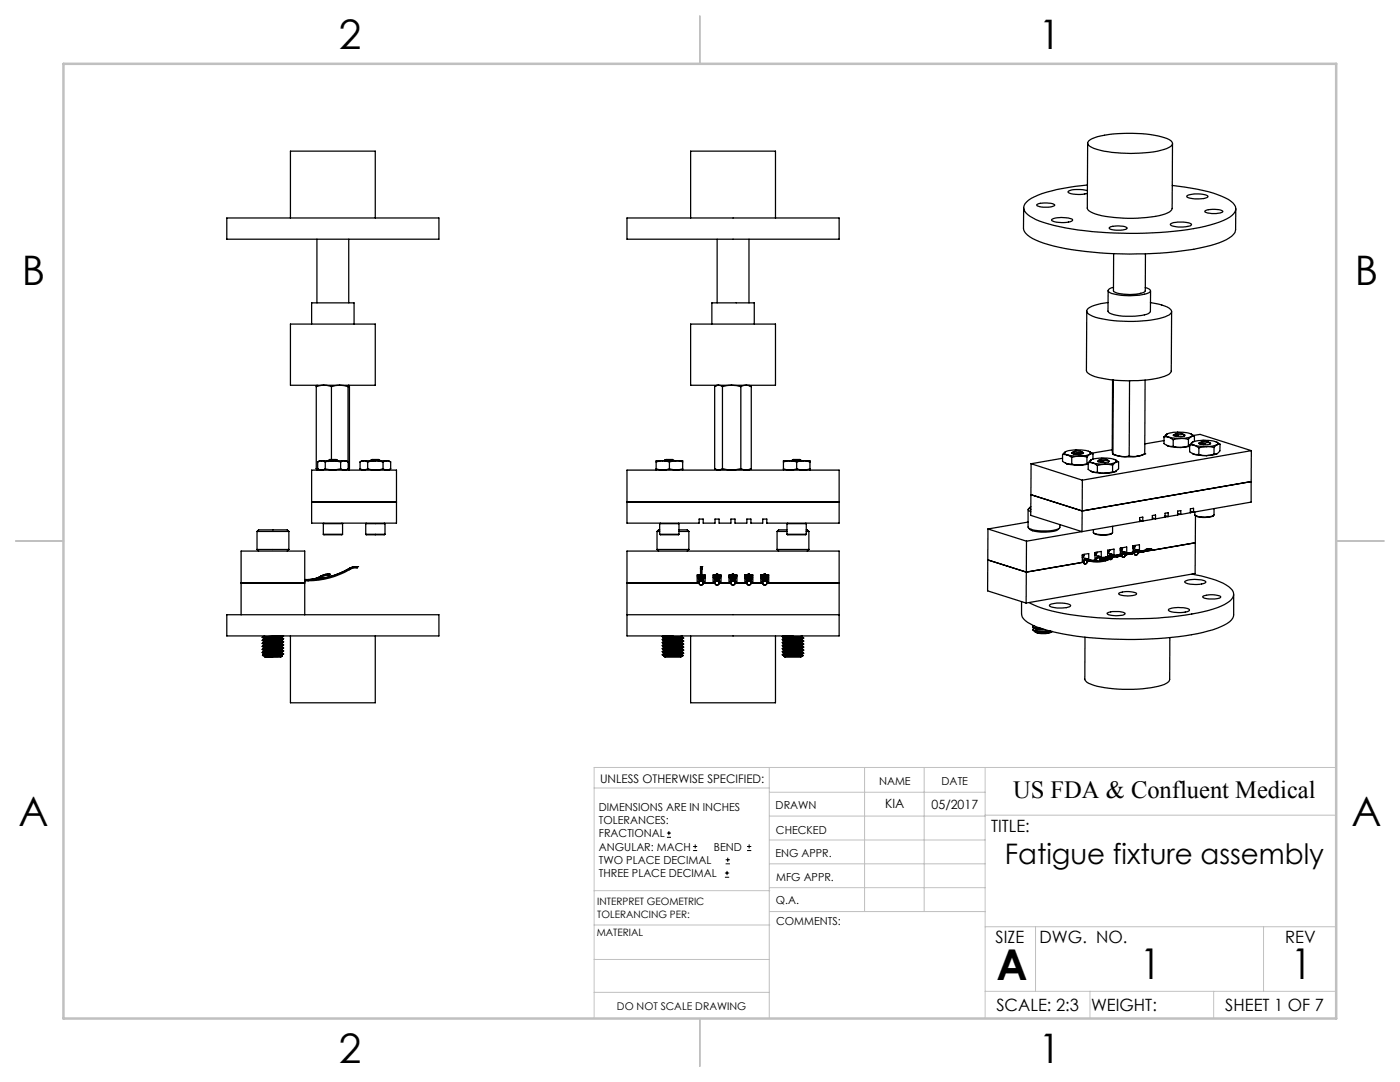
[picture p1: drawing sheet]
<svg xmlns="http://www.w3.org/2000/svg" width="279mm" height="216mm" viewBox="0 0 279 216" stroke-linecap="round" stroke-linejoin="round" font-family="sans-serif">
<g fill="none" stroke="#000" stroke-width=".2">
<path d="M133.1 167.1h.8M133.1 166.2h.8M133.5 165.8v.9M138.3 169.7h.8M138.3 168.9h.8M138.7 168.5v.8M144.7 175h.8M144.7 174.2h.8M144.8 172.4h.9M144.8 171.6h.9M145.1 173.8v.8M145.2 171.1v.9"/>
<path d="M149.1 169.7h.8M149.1 168.9h.8M149.5 168.5v.8"/>
</g>
<g fill="none" stroke="#c0c0c0" stroke-width=".2">
<path d="M118.6 157.2h34.9M153.5 153.1v50.1M153.5 158.1h43.1M172.5 153.1v28.8M184.4 153.1v28.8M196.6 153.1v50.1M266.7 153.1h-148.1v50.1M118.6 177.7h35M153.5 167.6h43.1M153.5 162.8h43.1M153.5 172.4h43.1M153.5 177.1h43.1"/>
<path d="M196.6 162.7h70.1M118.6 198h34.9M118.6 191.5h34.9M118.6 184.6h35M153.6 181.9h43M196.6 197.8h70.1M196.6 184.9h70.1M206.7 184.9v12.9M217.5 197.8v5.4M242.2 197.8v5.4M252.2 184.9v12.9"/>
</g>
<path d="M139.7 3.2v9.5M3.1 107.9h9.6M266.7 107.9h9.5M139.7 203.2v9.6" fill="none" stroke="#c0c0c0" stroke-width=".25"/>
<path d="M12.7 12.7h254v190.5h-254z" fill="none" stroke="#c0c0c0" stroke-width=".5"/>
<g fill="none" stroke="#000" stroke-width=".25">
<path d="M217 36.9a31.7 31.7 0 0 0-11.2 2.7 2 2 0 0 0-1.3 2.5 8.3 8.3 0 0 0 4.8 2.6 75.1 75.1 0 0 0 26.4 1.3 26.7 26.7 0 0 0 9.7-2.6 1.77 1.77 0 0 0 .9-2.5 10.1 10.1 0 0 0-5.2-2.7l-2.2-.5-4.9-.7M217 38a6.8 6.8 0 0 0-3.7 .1l-.2 .2a5.6 5.6 0 0 0 3.9 .3M217.1 28.5l-.1 13.1a2.95 2.95 0 0 0 2.2 1.3 28.4 28.4 0 0 0 13.4-.2l.8-.4 .5-.7 .1-13M217.3 28.1a12.8 12.8 0 0 1 6.6-1.5 21.4 21.4 0 0 1 9.5 1.3 .78 .78 0 0 1 .6 .8 .78 .78 0 0 1-.7 .7 22.2 22.2 0 0 1-10.5 1.1 11.3 11.3 0 0 1-5.5-1.5 .57 .57 0 0 1 0-.9zM236.9 39.1a5.1 5.1 0 0 1 4.2 .1 3.3 3.3 0 0 1-2.7 .5l-1.2-.2zM45.3 43.5h42.3v4.2h-42.3zM58 43.5v-13.3h16.9v13.3M63.3 47.7v12.7M69.6 47.7v12.7M125.1 43.5h42.4v4.2h-42.4zM137.8 43.5v-13.3h17v13.3M143.1 47.7v12.7"/>
<path d="M149.5 47.7v12.7M204.3 41.5v4a2.79 2.79 0 0 0 1.8 2.1 37.8 37.8 0 0 0 13.3 2.8 72.1 72.1 0 0 0 22.1-1.4 8.3 8.3 0 0 0 5-2.6l.1-.6v-4.1M206.9 40.9a4.6 4.6 0 0 1 3.6 0v.1a4.4 4.4 0 0 1-3.6 0zM209.9 43.9a5.3 5.3 0 0 1 4.1-.1l.1 .1a4.6 4.6 0 0 1-3.9 .3zM221.2 58v4.2a5.2 5.2 0 0 0 3.4 .9 10.3 10.3 0 0 0 4.8-.7l.2-.3v-4.1M221.4 45.4a4.5 4.5 0 0 1 3.5 0l.1 .1a4.4 4.4 0 0 1-3.6 0zM222.2 57.3l-.5 .2a.6 .6 0 0 0-.5 .6 6.5 6.5 0 0 0 4.2 .9 9.3 9.3 0 0 0 4-.7l.2-.2a1.01 1.01 0 0 0-1-.7M222.3 50.6l-.1 7.5a7 7 0 0 0 4.5 .6l1.3-.3 .6-.4v-7.4M233.6 44.7a5.5 5.5 0 0 1 4.1 0l.1 .1a2.52 2.52 0 0 1-2.2 .5l-1.4-.1a.59 .59 0 0 1-.6-.5zM240.5 42.1a4.6 4.6 0 0 1 3.5 0l.1 .1a4.4 4.4 0 0 1-3.6 0zM58 64.7h16.9v12.2h-16.9zM62.2 64.7v-4.3h8.5v4.3"/>
<path d="M63.1 77.2l1.2-.3h1l.8 .3M63.1 77.2v16.3M63.3 76.9l-.2 .3M66.1 77.2a5 5 0 0 1 3.4 0M66.1 77.2v14.5M69.5 77.2l.1-.3 .1 .3v16.3l-.1 .3-.1-.2M69.5 77.2v14.9M137.8 64.7h17v12.2h-17zM142.1 64.7v-4.3h8.4v4.3M143.1 76.9l-.3 .1M144.2 77.2a6.1 6.1 0 0 1 3.6 0M144.2 77.2a1.21 1.21 0 0 0-1.6 0v16.3a1.21 1.21 0 0 0 1.6 0"/>
<path d="M144.2 77.2v16.3M147.8 77.2l1.1-.3 1 .3M147.8 77.2v16.3M149.5 76.9l.4 .3M149.9 77.2v16.3M216.9 62.1l-.1 11.8 .4 .6a15.1 15.1 0 0 0 7 1.5 19.8 19.8 0 0 0 9.1-1.3l.5-.7v-11.8M221.1 60.4a7.3 7.3 0 0 0-4.1 1.3 .74 .74 0 0 0 .6 1.2 22.4 22.4 0 0 0 10.4 1.1 10.9 10.9 0 0 0 5.6-1.4 .54 .54 0 0 0 0-.9 8.3 8.3 0 0 0-4-1.3M222 75.8v13.9l.1 .9M222.2 75.8l-.1 14.8M225.4 76v15M228.5 75.8v14.8M62.2 93.8h16.9v10.6h-16.9z"/>
<path d="M63.1 93.5l.2 .3M63.1 93.5l.3 .1M63.4 93.6l.7 .2 .8-.2M63.4 93.6l.4 .2M63.4 92.2v1.4M64.1 91.9l-.7 .3M64.1 91.9l.8 .3M64.1 91.9h2.3M64.1 91.9h-.3l-.4 .3M64.9 93.6h.3a4.6 4.6 0 0 0 2.8 0M64.9 92.2v1.4M65.3 92l.2 .1"/>
<path d="M66.4 91.9h2.3M66.4 91.9l1.6 .3M66.4 91.9l-1.5 .3M67.2 91.9h.1M67.3 91.9h.1M67.3 91.9h-1.3M67.3 91.8l-.2-.1h-1.3l-.4 .2M67.3 91.9h-.1M68 93.6l.7 .2 .8-.2M68 92.2v1.4M68.7 91.9l-.7 .3M68.7 91.9l.8 .3"/>
<path d="M68.7 91.9h.4l.4 .3M69.5 93.6l-.4 .2M69.5 92.2v1.4M71.9 93.6h.1a1.23 1.23 0 0 0 1.4 0M71.9 93.6l.3 .2M71.9 92.2v1.4M72.6 91.9l.8 .3M72.6 91.9h2.3M72.6 91.9l-.7 .3M72.6 91.9h-.4l-.3 .3M73.4 93.6l1.5 .2 1.5-.2M73.4 92.2v1.4"/>
<path d="M74 91.9h.1M74 91.9l.3-.2h1.3l.4 .2M74.9 91.9l-1.5 .3M74.9 91.9l1.5 .3M74.9 91.9h2.3M75 91.8l-1 .1M75 91.8h.6M75.6 91.8l-.1 .1M75.6 91.8l-1.3 .1M76.4 93.6l.8 .2 .8-.2M76.4 92.2v1.4M77.2 91.9l-.8 .3"/>
<path d="M77.2 91.9l.8 .3M77.2 91.9h.3l.5 .3M78 93.6l-.5 .2M78 92.2v1.4M125.1 93.8h42.4v10.6h-14.5v-.8h-.8v.8h-2.3v-.8h-.9v.8h-2.3v-.8h-.8v.8h-2.4v-.8h-.8v.8h-2.4v-.8h-.8v.8h-14.4zM131 93.6l1.3 .2 1.3-.2M131 93.6v.2M131 92.2v1.4M132.3 91.9l-1.3 .3M132.3 91.9l1.3 .3M132.3 91.9h2.6M132.3 91.9h-1.3v.3"/>
<path d="M132.5 93.8h.1M132.8 91.8l-.2 .1h.1M132.8 91.8h.3M132.8 91.8h.1M132.8 91.8l1.4-.1 .4 .2M132.8 91.8v.1M132.8 91.9h-.2M133.1 91.8l-.3 .1M133.6 93.6a3.7 3.7 0 0 0 2.6 0M133.6 92.2v1.4M134.9 91.9l-1.3 .3M134.9 91.9l1.3 .3"/>
<path d="M134.9 91.9h1.3v.3M136.2 93.6v.2M136.2 92.2v1.4M142.8 93.6l.3 .2M144.2 93.5a6.1 6.1 0 0 0 3.6 0M147.8 93.5l.2 .1a1.97 1.97 0 0 0 1.9-.1M149.9 93.5l-.4 .3M156.4 93.6l1.3 .2 1.3-.2M156.4 93.6v.2M156.4 92.2v1.4M157.7 91.9l-1.3 .3M157.7 91.9l1.3 .3"/>
<path d="M157.7 91.9h2.6M157.7 91.9h-1.3v.3M157.9 93.8h.1M158.2 91.8h.3M158.2 91.8h.1M158.2 91.8l1.4-.1 .4 .2M158.2 91.8l-.2 .1M158.5 91.8l-.3 .1M158.5 91.8l-.5 .1M159 93.6l1.3 .2 1.3-.2M159 92.2v1.4M160.3 91.9l-1.3 .3"/>
<path d="M160.3 91.9l1.3 .3M160.3 91.9h1.3v1.7M161.6 93.6v.2M205.7 98.7v4.1l10.2 3.3M205.7 98.7l10.3 3.3M205.8 92.5l-.1 6.2M205.8 92.5l10.2 3.3M212.1 90.7l.9 .1M212.1 90.7v1.3l.9 .6M212.1 91.4l-6.3 1.1M212.6 92.4l.4 .2M212.7 90.1l-.3 .3 .6 .4"/>
<path d="M212.7 90.1a7.2 7.2 0 0 1 5 .2l-.2 .3M212.7 90.1l-.6 .6M213 90.8l2.4 .2M213 90.8l.9 .5M213 92.6h.9M213 92.6l2.4 .2M213.9 92.6l1.5 .2M213.9 91.3v1.3M213.9 90.3h.2M214.1 90.5l.2 .1M214.2 90.3h-.3M214.3 90.6h-.1"/>
<path d="M214.3 90.5v.1M214.3 90.2l-.4 .1M214.5 90.1a1.33 1.33 0 0 1 1.2 .1 1.33 1.33 0 0 1-1.2-.1zM214.5 90.1l-.5 .3a2.12 2.12 0 0 0 1.9-.1v-.1M215.4 91l-1.5 .3M215.4 91l1.5 .2M215.7 90.1l.2 .1M215.8 90.4l-.6 .2h-.9M215.9 90.2l.4 .2a2.51 2.51 0 0 1-2.4-.1M215.9 90.3l-.1 .2-.8 .2M215.9 90.2l.1 .1M216 95.8v6.2"/>
<path d="M216.9 92.5l-1.5 .3M216.9 92.5l.3 .1-1.8 .2M216.9 91.2v1.3M217.2 92.3l.9 .1M217.2 92.3v1.4l.9 .5M217.5 90.1l.1 .1M217.5 90.6l-.8 .3-1.3 .1M217.5 90.6l-.6 .6M217.5 90.2l.6 .4M217.7 94l.4 .2M217.8 91.8l-.2 .3 .5 .3M217.8 91.8a7.2 7.2 0 0 1 5 .1l-.2 .4"/>
<path d="M217.8 91.8l-.6 .5M218.1 92.4l2.4 .2M218.1 92.4l.9 .5M218.1 94.2h.9M218.1 94.2l2.4 .2M218.1 90.6h-.6M218.1 90.6v1M219 94.2l1.5 .2M219 92.9v1.3M219.1 92.1h.1M219.2 92.1l.2-.1 .8 .1M219.4 91.8l-.4 .2a2.78 2.78 0 0 0 2.4 0l-.4-.2"/>
<path d="M219.6 91.7l.2-.1 1 .1a1.16 1.16 0 0 1-1.2 0zM219.6 91.7l-.3 .2 .9 .2M220.2 92.1l-.3 .2M220.5 92.6l-1.5 .3M220.5 92.6l1.5 .2M220.8 91.7l.5 .3-.1 .2M221.1 91.9l.2 .1M222 89.7l-4.1 .7M222 94.2l-1.5 .2M222 92.8v1.4M222.1 90.6l1.6 .5M222.6 94.1h.1"/>
<path d="M222.6 91.8l.6 .4M222.6 92.3l-.8 .2-1.3 .1M222.6 92.3l-.6 .5M222.6 94.1l-.6 .1M222.6 94.1l-.8 .2-1.3 .1M223.2 92.2l-.6 .1M223.2 92.2v1.3l-.6 .6M225.4 91l-1.7 .1M225.4 91l1.5 .1M226.9 91.1h-3.2M228.5 90.6l-1.6 .5M228.5 90.6h.1"/>
<path d="M232.3 87.2h.9M232.3 87.2v1.3l.9 .5M232.3 87.9l-3.8 .7M232.9 88.9l.3 .1M232.9 86.6l-.2 .3 .5 .3M232.9 86.6a7.2 7.2 0 0 1 5 .2l-.1 .3M232.9 86.6l-.6 .6M233.2 87.2l2.5 .3M233.2 87.2l.9 .5M233.2 89l.9 .1M233.2 89l2.5 .3M234.1 89.1l1.6 .2"/>
<path d="M234.1 87.7v1.4M234.2 86.8h.1M234.5 86.8l-.1 .1M234.5 86.8l.7 .1M234.5 86.8h.1M234.5 86.7l-.3 .1M234.5 86.7l.1 .1 .6 .1M234.6 86.6l-.4 .2M234.7 86.6a1.29 1.29 0 0 1 1.3 0l-.4 .1zM234.7 86.5l-.2 .2M235.2 86.9l-.5 .2M235.7 87.5l-1.6 .2"/>
<path d="M235.7 87.5l1.5 .2M235.9 86.5l.5 .3-.1 .2M236.1 86.6l.4 .3a2.51 2.51 0 0 1-2.3-.1M237.2 89l-1.5 .3M237.2 87.7v1.3M237.2 89h.2M237.4 88.8l.9 .1M237.4 88.8v1.3l.9 .6M237.4 89l-1.7 .3M237.7 86.6l.7 .4M237.8 87.1l-1.2 .3-.9 .1M237.8 87.1l-.6 .6"/>
<path d="M238 90.5l.3 .2M238 88.2l-.2 .3 .5 .4M238 88.2a7.2 7.2 0 0 1 5.1 .2l-.2 .3M238 88.2l-.6 .6M238.2 86.9l1.3-.2 10.2 3.2M238.3 88.9l2.5 .2M238.3 88.9l1 .5M238.3 90.7h1M238.3 90.7l2.5 .2M238.4 87l-.6 .1M238.4 87v1.1M239.3 90.7l1.5 .2"/>
<path d="M239.3 89.4v1.3M239.3 88.4h.1M239.6 88.4l-.1 .1M239.6 88.3l-.3 .1M239.6 88.5h.9M239.7 88.3l-.4 .1M239.8 88.2a1.26 1.26 0 0 1 1.3 .1l-1 .1zM239.8 88.2l-.2 .2 .9 .1M240.5 88.5l-.4 .2M240.8 89.1l-1.5 .3M240.8 89.1l1.5 .2M241.1 88.2l.4 .4"/>
<path d="M241.2 88.3l.4 .2a2.51 2.51 0 0 1-2.3-.1M242.3 90.6l-1.5 .3M242.3 89.3v1.3M242.9 88.2l.6 .5M242.9 88.7l-.9 .3-1.2 .1M242.9 88.7l-.6 .6M242.9 90.5l-.6 .1M242.9 90.5l-.9 .3-1.2 .1M243.5 88.7h-.6M243.5 88.7v1.3l-.6 .5M249.7 96.1v4.1l-12.1 2.1M249.7 96.1l-33.7 5.9"/>
<path d="M249.7 89.9l-33.7 5.9M249.7 89.9v6.2M48.1 116.3h12.7M51.3 109.6h6.3M51.3 106h6.3M51.3 106l.3-.3h5.7l.3 .3M51.3 106v3.6M51.3 109.6l.3 .4M57.6 106v3.6M57.6 109.6l-.3 .4M60.8 115.9h.1M60.8 115.6h.7"/>
<path d="M60.8 115.9h.7M61.5 115.6v.3M62.2 100.2h16.9M64.1 114.9a5.2 5.2 0 0 1-2.6 .7M64.1 115l-1 .4-1.3 .2M64.1 114.9v.1M64.1 115l.1 .1M64.1 114.9h.1M64.1 114.9l.2 .2M64.2 115.1l-.8 .4M64.3 115.1h-.1M64.5 104.5h3.9"/>
<path d="M64.5 106.6h3.9M64.5 106.6l.1 .1h3.6l.2-.1M64.5 104.5v2.1M64.6 104.4l-.1 .1M65.5 114.5l-.5 .1-.9 .3M65.5 114.5l.3 .1M65.5 114.8l-1.2 .3M65.5 114.5h.1M65.5 114.5v.3M65.8 114.6v.2h-.3M68.2 104.4l.2 .1M68.4 104.5v2.1"/>
<path d="M69.6 113.5a16.4 16.4 0 0 1-8.1 2.1M69.6 113.5a16.4 16.4 0 0 1-8.1 2.2M69.6 113.5l.1 .2M69.7 113.4v.1M69.7 113.4l-.1 .1M69.7 113.5l.1 .1M69.7 113.7a16.5 16.5 0 0 1-8.2 2.2M69.8 113.6l-.1 .1M71.1 113.1h-.7l-.7 .3M71.1 113.1h.3M71.1 113.1l-.9 .1-.5 .3M71.1 113.3l-1.3 .3"/>
<path d="M71.1 113.1h.1M71.1 113.1v.2M71.4 113.1l-.1 .2h-.2M71.4 113.1h.1M73 104.5h3.8M73 106.6h3.8M73 106.6l.1 .1h3.6l.1-.1M73 104.5v2.1M73.1 104.4l-.1 .1M76.7 104.4l.1 .1M76.8 104.5v2.1M125.1 110h42.4v16.9h-42.4z"/>
<path d="M125.1 116.3h14.4M125.1 100.2h42.4M131.1 106h.6M131.1 109.6h6.4M131.1 106v3.6M131.1 109.6l.3 .4M131.7 104.5h3.8M131.7 106.6h3.8M131.7 106.6l.1 .1h3.6l.1-.1M131.7 105.7h-.3l-.3 .3M131.7 104.5v2.1M131.8 104.4l-.1 .1"/>
<path d="M135.4 104.4l.1 .1M135.5 105.7h1.7l.3 .3M135.5 106h2M135.5 104.5v2.1M137.5 106v3.6M137.5 109.6l-.3 .4M139.2 115h.6M139.2 115.3h.6M139.2 115h.1M139.2 114.9v.1M139.2 115v.1M139.2 115.2v.1"/>
<path d="M139.2 114.8l.1 .1M139.2 115.3l.3 .3h.3M139.3 114.7h.1M139.3 114.7l-.1 .1M139.3 115.3h.1M139.3 115h.1M139.3 114.7l.1 .1M139.3 115.1h-.1h.1M139.3 114.8h-.1M139.4 114.8l-.2 .1M139.5 116.3a.44 .44 0 0 0 .4 .5 .44 .44 0 0 0 .5-.5M139.7 114.7l-.3 .1"/>
<path d="M139.8 115l-.6 .2M139.8 115.2l-.6 .1M139.8 114.9l-.6 .1M139.8 115.4l-.5 .1 .5-.1M139.8 114.8h-.4M139.8 113.1h.3M139.8 113.1h.1M139.8 113.1v.4M139.8 113.5v2.2M139.8 115.7l-.4 .2-.2 .4M139.8 114.7h-.7v1.6M139.8 113.1v.2"/>
<path d="M139.8 113.5v.2M139.8 115.7v.2M139.8 115.1l-.6 .1M139.8 114.9h-.6M139.8 113.3h.2M139.8 113.3v.3M139.8 113.6h.2M139.8 113.7h.2M139.8 115.9h.2M139.8 113.7v2.2M139.8 115.9l-.3 .4M139.8 113.6v.1"/>
<path d="M140 113.3v.3M140 113.7v2.2M140 115.9l.4 .4M140 113.6v.1M140.1 115l.4-.1-.4 .1M140.1 113.1h.1M140.1 113.1v.4M140.1 113.5v2.2M140.1 115.7l.3 .2 .2 .4M140.1 114.7h.6v1.6M140.1 113.1l-.1 .2M140.1 113.5l-.1 .2"/>
<path d="M140.1 115.7l-.1 .2M140.4 116.3h2.3M140.4 115l.3-.1zM140.4 115.2l-.3 .1h.3M140.5 115.3l.1 .1M140.6 115.2l-.2 .1 .3-.1M140.6 114.7l.1 .1M140.6 115.1l.1 .1M140.6 115.4h-.5M140.6 115.4l-.3 .2h-.2M140.7 114.9l-.2 .1 .2 .1M140.7 114.9l-.2 .1"/>
<path d="M140.7 115.3h-.2M140.7 115.1h-.6M140.7 114.8l-.6 .1M140.7 115.1l-.6 .1M140.7 114.9h.1M140.7 115.2v.1M142.4 115h.6M142.4 115.3h.6M142.4 115.2h.6l-.6 .1M142.4 114.9v.1M142.4 115.2v.1M142.5 114.7l.1 .1"/>
<path d="M142.5 115.5l.2 .1h.3M142.6 114.8l-.2 .1M142.7 116.3a.44 .44 0 0 0 .4 .5 .44 .44 0 0 0 .4-.5M142.9 114.7l-.3 .1M143 115l-.6 .2M143 114.9h-.6M143 114.9l-.6 .1M143 115.4l-.5 .1M143 114.8h-.4M143 114.6h.2M143 114.6v.3M143 115v.7"/>
<path d="M143 115.7l-.4 .2-.2 .4M143 114.7h-.7v1.6M143 114.6v.2M143 114.9v.2M143 114.9v.1M143 115.7v.2M143 114.8h.2M143 115.1h.2M143 114.8v.3M143 115.9h.2M143 115.1v.8M143 115.9l-.3 .4"/>
<path d="M143 115.1h.1M143.2 114.8v.3M143.2 115.1v.8M143.2 115.9l.3 .4M143.2 115.1h.1M143.2 114.6v.3M143.2 115v.7M143.2 115.7l.4 .2 .2 .4M143.2 114.7h.7v1.6M143.2 114.6v.2M143.2 114.9v.2M143.2 114.9v.1"/>
<path d="M143.2 115v.1M143.2 115.7v.2M143.5 116.3h2.3M143.6 115h-.4M143.6 114.9l-.4 .1M143.7 115l.1 .1M143.7 115.3l.1 .1M143.8 114.9l-.2 .1M143.8 115.2l-.6 .1 .4-.1M143.8 114.7v.1M143.8 115.4h-.6M143.8 115.4l-.3 .2h-.3"/>
<path d="M143.8 115.1h-.6M143.8 114.8l-.6 .1M143.8 115.1l-.6 .1M145.6 115h.6M145.6 115.3h.6M145.6 115.2h.6l-.6 .1M145.6 114.9v.1M145.6 115.2v.1M145.7 114.7l.1 .1M145.7 115.5l.2 .1h.3M145.8 114.8l-.2 .1M145.8 116.3a.44 .44 0 0 0 .5 .5 .44 .44 0 0 0 .4-.5"/>
<path d="M146 114.7l-.2 .1M146.2 115l-.6 .2M146.2 114.9h-.6M146.2 114.9l-.6 .1M146.2 115.4l-.5 .1M146.2 114.8h-.4M146.2 114.6h.2M146.2 114.6v.3M146.2 115v.7M146.2 115.7l-.4 .2-.2 .4M146.2 114.7h-.7v1.6M146.2 114.6v.2"/>
<path d="M146.2 114.9v.2M146.2 114.9v.1M146.2 115.7v.2M146.2 114.8h.2M146.2 114.8v.3M146.2 115.1h.2M146.2 115.9h.2M146.2 115.1v.8M146.2 115.9l-.4 .4M146.2 115.1h.1M146.4 114.8v.3M146.4 115.1v.8"/>
<path d="M146.4 115.9l.3 .4M146.4 115.1h.1M146.4 115l.4-.1-.4 .1M146.4 114.6v.3M146.4 115v.7M146.4 115.7l.4 .2 .2 .4M146.4 114.7h.7v1.6M146.4 114.6v.2M146.4 114.9v.2M146.4 114.9v.1M146.4 115.7v.2M146.7 116.3h2.3"/>
<path d="M146.8 115.2l-.4 .1h.4M146.8 115l.2 .1M146.8 115.3l.2 .1M146.9 114.9l-.1 .1M146.9 115.2l-.1 .1M146.9 114.7l.1 .1M147 115.4h-.6M147 115.4l-.3 .2h-.3M147 115.1h-.6M147 114.8l-.6 .1M147 115.1l-.6 .1M148.7 115.1h.6"/>
<path d="M148.7 114.8l.2 .1M148.7 115.4l.2 .1M148.7 115.4l.6-.1-.6 .1M148.7 114.8l.6-.1h-.6v1.6M148.7 114.8h.1M148.7 115.1h.1M148.7 115.4h.1M148.8 114.7l-.1 .1M148.9 114.7l-.2 .1M148.9 115.6l.1 .2M148.9 114.9l-.2 .1M148.9 115.5h.4"/>
<path d="M149 116.3a.44 .44 0 0 0 .5 .5 .44 .44 0 0 0 .4-.5M149.3 115.2l-.6 .2M149.3 115l-.6 .1M149.3 115.5h-.4M149.3 114.8l-.4 .1M149.3 114.9h-.4M149.3 114.6h.3M149.3 114.6v.3M149.3 115v.7M149.3 115.7l-.4 .2-.1 .4M149.3 114.6l.1 .2M149.3 114.9l.1 .2"/>
<path d="M149.3 114.9v.1M149.3 115.7l.1 .2M149.4 115l-.7 .1M149.4 114.8h.1M149.4 114.8v.3M149.4 115.1h.1M149.4 115.1v.8M149.4 115.9h.1M149.4 115.9l-.4 .4M149.5 114.8v.3M149.5 115.1v.8M149.5 115.9l.4 .4"/>
<path d="M149.5 115.1h.1M149.6 115.2h.6M149.6 115.3l.6-.1zM149.6 114.6v.3M149.6 115v.7M149.6 115.7l.4 .2 .1 .4M149.6 114.7h.6v1.6M149.6 114.6l-.1 .2M149.6 114.9l-.1 .2M149.6 114.9v.1M149.6 115.7l-.1 .2M149.9 116.3h2.3"/>
<path d="M150 114.8l-.4 .1h.6M150 115.4l-.4 .1h.5M150 115l-.4 .1M150 114.7l-.1 .1M150.1 115l-.2 .1M150.1 115.3l-.2 .1M150.1 115.5h-.5M150.1 115.5l-.2 .3M150.2 114.9l-.6 .1M151.9 115.1h.6M151.9 114.8l.2 .1M151.9 115.4l.2 .1"/>
<path d="M151.9 115.4l.6-.1-.6 .1M151.9 114.8l.6-.1h-.7v1.6M151.9 114.8h.1M151.9 115.1h.1M151.9 115.4h.1M151.9 114.7v.1M152 114.7l-.1 .1M152 115.6l.2 .2M152.1 114.9l-.2 .1M152.1 115.5h.4M152.2 116.3a.44 .44 0 0 0 .4 .5 .44 .44 0 0 0 .5-.5M152.5 115.2l-.6 .2"/>
<path d="M152.5 115l-.6 .1M152.5 115.5h-.4M152.5 114.8l-.4 .1M152.5 114.9h-.4M152.5 114.6h.3M152.5 114.6v.3M152.5 115v.7M152.5 115.7l-.4 .2-.2 .4M152.5 114.6v.2M152.5 114.9v.2M152.5 114.9v.1M152.5 115v.1"/>
<path d="M152.5 115.7v.2M152.5 114.8h.2M152.5 114.8v.3M152.5 115.1h.2M152.5 115.9h.2M152.5 115.1v.8M152.5 115.9l-.3 .4M152.5 115.1h.1M152.7 114.8v.3M152.7 115.1v.8M152.7 115.9l.4 .4M152.7 115.1h.1"/>
<path d="M152.8 115.3l.6-.1zM152.8 114.6v.3M152.8 115v.7M152.8 115.7l.3 .2 .2 .4M152.8 114.7h.6v1.6M152.8 114.6l-.1 .2M152.8 114.9l-.1 .2M152.8 114.9v.1M152.8 115.7l-.1 .2M153.1 116.3h14.4M153.1 115.1l-.3 .1M153.2 115.1l.2 .1"/>
<path d="M153.2 114.8l.2 .1M153.2 115.4l.1 .1M153.2 114.7l-.4 .1h.3M153.3 115l-.5 .1M153.3 115.3l-.5 .2 .3-.1M153.3 115.5h-.5M153.3 115.5l-.3 .3M153.4 114.9l-.6 .1M155.1 109.6h6.3M155.1 106h2M155.1 106v3.6M155.1 109.6l.3 .4"/>
<path d="M157.1 104.5h3.8M157.1 106.6h3.8M157.1 106.6l.1 .1h3.6l.1-.1M157.1 105.7h-1.7l-.3 .3M157.1 104.5v2.1M157.2 104.4l-.1 .1M160.8 104.4l.1 .1M160.9 106h.5M160.9 105.7h.2l.3 .3M160.9 104.5v2.1M161.4 106v3.6M161.4 109.6l-.3 .4"/>
<path d="M197.1 111.7l7.7 2.5M197.2 105.6l-.1 12.3 7.7 2.4M197.2 105.6l7.7 2.4M204.9 108l-.1 12.3M205.2 101.7v3.5a4.4 4.4 0 0 0 3.2 .7l1.7-.1 1.2-.3 .2-.3v-.5M205.2 104.2l-8 1.4M205.3 105.4a4.5 4.5 0 0 0 3.8 .8l1.7-.3 .6-.5M205.6 101.2l-.4 .5 .5 .4M205.7 101.1l-.2 .2 .2 .3M215.9 106.1l-11 1.9M216 102l-.1 4.1M216 110.9l.4-.3z"/>
<path d="M216 112.2h.3M216.2 110.8l-.2 .1M216.3 110.8v.2l-.3 .1M216.3 112.2l-11.5 2M216.3 110.8l-.3 .1M216.3 110.9l-.3 .3 .8 .3M216.4 112.5h.1M216.5 111.5h.1M216.5 111.5l-.4 .4v.3M216.5 111.5l.1 .2M216.6 111.7h.1M216.6 111.7l-.3 .5"/>
<path d="M216.6 111.7a.4 .4 0 0 0-.4 .6 .4 .4 0 0 0 .7 .1l.1-.4M216.6 111.5l.4 .1M216.6 111.7l.4 .1M216.6 111.5v.2M216.7 111.4h.1M216.7 111.4l.2 .1M216.7 111.5l.4 .1M216.9 111.8l.1 .2M217 111.6v.2M217 112h.1M217 112a.38 .38 0 0 1-.3 .5 .38 .38 0 0 1-.4-.3M217.1 111.6h-.1"/>
<path d="M217.1 111.6l1.7 .3M217.2 111.9l-.2 .1M217.2 112h.1M217.3 112h.2h-.5M217.3 111.6v-1.1l-1.3 .2v1.5l-11.2 2M217.3 111.9v.1M218.3 106.4a4.2 4.2 0 0 0 3.7 0M218.5 111.7l.1 .1M218.5 110.4l.4-.2-.4 .3M218.8 110.3l.1 .2-.4 .1M218.8 111.9h.1M218.8 111.7l-.2 .1"/>
<path d="M218.8 110.3l-.3 .2 .2-.1M218.8 110.5l-.3 .3 .9 .2M219 111.1l-.3 .3-.1 .4M219 111.1l.5 .1M219 111.1l.1 .2M219.1 111.3l-.3 .4M219.1 111.3l-.3 .3v.3v-.2M219.1 111.3l.4 .1M219.3 111l.2 .1M219.3 111h.1M219.3 111l.3 .2M219.4 111.4v.5z"/>
<path d="M219.5 111.2h.1M219.5 111.2v.2M219.5 111.6h.1M219.6 111.2h.7M219.7 111.4v.2h-.2M219.7 111.5h.1M219.8 111.2v-1.2l-1.3 .2v1.6h-.3l.6-.1M219.8 111.5h.4l-.7 .1M219.8 111.5h.1M220.7 111.1l-.5 .1M220.8 111.4h-.3M220.9 111.4l.4-.1z"/>
<path d="M221.1 110.1l.3-.1-.3 .2M221.1 111a1.73 1.73 0 0 1-1.6 .2M221.1 111h.1M221.1 111l.1 .2M221.1 111.4l-1 .4M221.2 111.2a2.06 2.06 0 0 1-1.7 .2M221.2 111.2h.1M221.2 111.3h.1M221.3 111.2l-.7 .2M221.3 111.2h-.1M221.3 111.2h.1M221.4 109.9l-.3 .1 .4-.2-.4 .2"/>
<path d="M221.4 110.1l-.3 .2 .8 .3M221.4 111.1l-.1 .2zM221.4 111.6h.4l.2-.3-.3 .4-.2-.1M221.5 109.7v.1M221.5 111.6v.1M221.6 111.1l-.3 .1M221.6 110.6h.1M221.6 110.6l-.3 .3M221.6 110.6v.2M221.6 110.6l.4 .1M221.6 110.6l.1 .2M221.9 111.1l-.7 .1"/>
<path d="M221.9 111.1a5.7 5.7 0 0 1-4.9 .5M221.9 111.1l.1 .2M221.9 110.9l.2-.1-.9 .1M221.9 110.9h.2M221.9 110.9l-.5-.1-.3 .2M221.9 111l.1 .2M221.9 111v.1M221.9 110.9v.1M222 111.3a5.8 5.8 0 0 1-5 .5M222 111.2h.1M222 110.6h-.2l.4 .1M222 110.7v.1"/>
<path d="M222 111.2v.1M222 105v1.3a4 4 0 0 1-3.4 .2l-.4-.2v-.6M222.1 111.2l-.1 .1M222.1 111.2l-1.5 .7M222.1 111.2h.1M222.2 110.7h-.2M222.2 110.7l.6 .1M222.3 110.7v-1.1l-1.2 .2v1.2M222.4 111.1l-.3 .1M222.6 110.8l.4 .1M222.7 110.9l-.7 .1M222.7 110.9l.2 .1"/>
<path d="M222.7 110.9h-.4l-.4 .1M222.7 110.9l.1 .3M222.8 111.2h.2M222.8 111.2h-.8M222.9 111l.1 .2M223 110.9h-.3M223 110.9l.1 .1M223.1 111h-.2M223.1 111l-.1 .2M223.3 110.7l-.5 .1M223.3 118.4a4.5 4.5 0 0 1 3.5 0v.1a4 4 0 0 1-3.6 0zM223.3 110.9l-.2 .1"/>
<path d="M223.6 109.4l.3-.1zM223.6 109.8l.3-.1-.3 .2M223.6 110.6a2.08 2.08 0 0 1-1.6 .1M223.6 110.6l.1 .2M223.6 110.5l.1 .2M223.6 110.5v.1M223.7 110.8v.1M223.7 110.7h.1M223.7 110.7v.1M223.8 109.3l-.2 .2M223.8 110.7l-.7 .3 .6-.2M223.8 110.7l-.1 .1"/>
<path d="M223.8 110.7h.1M223.9 109.6l-.3 .1M223.9 109.3h.1M223.9 109.3v.3l-.3 .1 .3-.1 .1-.2M223.9 110.7v.1M223.9 110.8l-.5 .1h.3M223.9 110.8l-.2 .1M223.9 110.7a.37 .37 0 0 0 .3 .5 .37 .37 0 0 0 .4-.5M223.9 109.7l-.2 .2 .7 .2M224 111.2h.1M224.1 110.6l-.3 .1M224.1 110.2h.1"/>
<path d="M224.1 110.2l-.3 .3M224.1 110.2l.1 .2v-.2M224.2 110.2l.3 .1M224.3 110.1l.2 .1M224.3 110.1h.1M224.3 110.1l.4 .2M224.5 110.5h.1M224.5 110.7h.1M224.5 110.5l-.5-.1-.4 .1M224.5 110.7l-.4-.1-.4 .1M224.5 110.5v.2M224.5 110.3h.2"/>
<path d="M224.5 110.3v.1M224.6 110.7a.36 .36 0 0 1-.3 .5 .36 .36 0 0 1-.4-.4M224.6 110.7h.1M224.6 110.5h.2M224.6 110.5v.2M224.6 110.4l-.9 .1M224.6 110.4l-.1 .1M224.6 110.4l.2 .1M224.6 110.7h.2M224.8 110.7h.1M224.8 110.5v.2M224.9 110.7l.3-.1-.4 .1"/>
<path d="M224.9 110.3v-1.2l-1.3 .3v1.2M224.9 110.6v.1M225.8 110.2l-1.1 .1M225.9 110.5l-.3 .1M225.9 110.5l.5-.1zM226.1 108.9h.3l-.2 .1M226.1 110.1a1.73 1.73 0 0 1-1.6 .2M226.1 108.9l1.3-.2v1.2M226.1 108.9v1.2M226.1 110.1l.1 .2M226.1 110.1h.1M226.2 110.1v.2"/>
<path d="M226.2 110.3l-.6 .3h-.8M226.2 110.3h.1M226.2 110.4h.1M226.2 108.9l-.1 .1M226.3 108.9l-.2 .1M226.3 110.3l-.7 .3M226.4 108.9l.1 .1-.4 .2M226.4 109.1v.2l-.3 .1M226.4 110.3h-.2M226.4 110.3h-.1M226.4 109.1l-.3 .2 .2-.1M226.4 110.2v.2"/>
<path d="M226.4 110.2a.35 .35 0 0 0 .2 .6 .35 .35 0 0 0 .5-.4v-.1M226.4 109.3l-.2 .2 .7 .2M226.5 109l-.4 .3M226.5 110.7l.1 .1M226.6 110.2l-.2 .1M226.7 109.7h.1M226.7 109.7l-.4 .3M226.7 109.7l.4 .2M226.7 109.7v.2M226.9 109.7h.1M226.9 109.9l.3 .1M226.9 109.7l.4 .1"/>
<path d="M226.9 109.9l-.7 .1M227 110l.2 .1M227 110h-.6l-.2 .1M227 110v.2M227 110.2l.2 .1M227 110.2h-.5l-.3 .1M227.1 110.3h.1M227.1 109.9h.1M227.1 110.2v.1M227.1 110.3a.38 .38 0 0 1-.3 .5 .38 .38 0 0 1-.4-.4M227.2 110h-.2M227.2 110h.1"/>
<path d="M227.2 110.1v.2M227.3 109.8l.6 .1 .5-.1M227.3 109.8l-.2 .1M227.3 110.2l-.1 .1M227.3 110.2h.5h-.4M227.3 110.2h.1M227.3 110l-.1 .1M227.3 110v.2M227.4 110.1v.1M227.4 103.8l.7 .2M228 104l-12.1 2.1M228.1 104v-.8l-.7 .1v.8"/>
<path d="M228.4 110l-.3 .1M228.6 109.7a1.97 1.97 0 0 1-1.5 .2M228.6 109.7l.1 .2M228.7 109.6l.1 .3M228.7 109.6l-.1 .1M228.7 109.9l-.7 .3-.7-.1M228.8 109.9h.1M228.8 109.9h-.1M228.8 109.9l-.6 .2M229.2 109.7l-.3 .2M229.4 109.5l-.6 .1M229.4 109.5h.3"/>
<path d="M229.5 109.6h.2M229.5 109.6l-.4-.1-.4 .1M229.5 109.6l.1 .2M229.6 109.8h.1M229.6 109.8l-.4-.1-.4 .2M229.7 109.5l-.2 .1M229.7 109.5l.2 .1M229.7 109.6h.2M229.7 109.8h.1M229.7 109.8l-1.2 .2M229.7 109.6v.2M229.9 109.6l-.1 .2"/>
<path d="M230 103.6l-1.9 .4M230 103.3l.6 .2M230.6 103.5l-.6 .1M230.6 103.5v-.7l-.6 .1v.7M232.5 103.2l-1.9 .3M232.5 102.9l.6 .2M233.1 103.1l-.6 .1M233.1 103.1l.1-.8-.7 .1v.8M235 102.4l.7 .3M235.6 102.6l-.6 .1M235.7 102.7v-.8l-.7 .1v.8l-1.9 .3M236.4 116.1a5.1 5.1 0 0 1 4.2-.1l.1 .1a4.7 4.7 0 0 1-3.9 .3z"/>
<path d="M237.6 102l.6 .2v-.8l-.6 .1v.8M237.6 102.3l-1.9 .4M237.9 114.5a20.7 20.7 0 0 1 7.4 2.6 1.62 1.62 0 0 1 .1 2.8 20.1 20.1 0 0 1-8.8 2.8 75.4 75.4 0 0 1-27.7-1.1l-1.8-.6-1.7-.8M238.5 102.8a4.2 4.2 0 0 0 3.7 0M238.5 108.3v6.1l-33.7 5.9M238.5 108.3l-8.7 1.5M238.6 102.9l-.1 5.4M240 119a4.6 4.6 0 0 1 3.6 0v.1a4.3 4.3 0 0 1-3.5 .1zM242.3 101.5v1.2a4 4 0 0 1-3.5 .3l-.3-.2-.1-.6M246.2 118.6v4.1a2.65 2.65 0 0 1-1.8 2 36.3 36.3 0 0 1-13.4 2.7 72.6 72.6 0 0 1-22.1-1.7 8.3 8.3 0 0 1-4.9-2.6l-.1-.6v-2.4M48.1 122.7h-2.8v4.2h42.3v-4.2h-26.8M48.1 122.7h12.7"/>
<path d="M48.1 122.7v-12.7h12.7v12.7M52.4 129.6l.3 .3M52.4 129l.3 .3M52.4 128.4l.3 .3M52.4 127.8l.3 .2M52.4 127.2l.3 .2M52.4 130.7h.1M52.4 130.8l.5 .3h3.1l.3-.2-2.4 .1M52.4 130.7h.8M52.7 127.4v.1M52.7 128v.1M52.7 129.3h.1"/>
<path d="M52.7 129.9h.1M52.7 130.5h.1M52.8 126.9l-.3 .2M52.8 130.5l-.3 .2M52.8 129.9l-.3 .2M52.8 129.3l-.3 .2M52.8 128.7l-.3 .2M52.8 128.1l-.3 .2M52.8 127.5l-.3 .2M52.9 131h1M53.2 130.7l-.3 .3M56 126.9l-1 .1a5.7 5.7 0 0 0-2.6 .2"/>
<path d="M56.2 130.8l-3.3 .2M56.2 129.5l-3.5 .4M56.2 128.9l-3.5 .4M56.2 128.3l-3.3 .3-.2 .1M56.2 127.7l-3.5 .3M56.2 127.1l-3.5 .3M56.2 130.2l.4 .3M56.2 129.6l.4 .3M56.2 129l.4 .2M56.2 128.4l.4 .3M56.2 127.8l.4 .2a6.4 6.4 0 0 1-2.8 .3l-1.4 .1M56.2 127.2l.4 .3"/>
<path d="M56.2 127.1l.4-.2-4.2 .3M56.2 130.8l-2.3 .2M56.2 130.2l-3.3 .3M56.2 129.6l-3.3 .3M56.2 129l-3.3 .3M56.2 128.4l-3.3 .3M56.2 127.8l-3.3 .3M56.2 127.2l-3.3 .3M56.2 130.8l.1 .1M56.2 127.1v.1M56.2 127.7v.1M56.2 128.3v.1"/>
<path d="M56.2 128.9v.1M56.2 129.5v.1M56.2 130.1v.1M56.6 130.5l-4.2 .2M56.6 129.9l-4.2 .3M56.6 129.2l-4.2 .4M56.6 128.6l-4.2 .4M56.6 128l-4.2 .3v.1M56.6 127.4l-4 .3-.2 .1M56.6 129.9l-4.2 .3 .3 .3M56.6 129.9l-.4 .3-3.5 .3M56.6 129.3l-.4 .2"/>
<path d="M56.6 128.7l-.4 .2M56.6 128.1l-.4 .2M56.6 127.5l-.4 .2M56.6 130.5l-.4 .3M56.6 130.5l-3.4 .2M56.6 129.3l-4.2 .3M56.6 128.7l-4.2 .3M56.6 127.5l-4.2 .3M56.6 129.3h.1M58 126.9v13.3h16.9v-13.3M125.1 122.7h42.4M132.2 128.8l.4 .3"/>
<path d="M132.2 127.1l.4 .2M132.2 130.7l.4 .2M132.2 127h.1M132.3 126.9l-.1 .1M132.6 127.3v.1M132.6 127.9v.1M132.6 128.5v.1M132.6 129.1v.1M132.6 130.3v.1M132.8 126.9l-.6 .1M134.3 126.9l-2.1 .2M136 130.6l-3.4 .3"/>
<path d="M136 130l-3.4 .3M136 129.4l-3.4 .4M136 128.8l-3.4 .3M136 128.2l-3.4 .3M136 127.6l-3.4 .3M136 127l-3.4 .3M136 130.1h-.5a7.2 7.2 0 0 0-3.3 .5v.1M136 129.5l-3.3 .2-.5 .3 .4 .3M136 128.9l-3.3 .2-.5 .3 .4 .3M136 128.3l-3.3 .2-.5 .3M136 127.6a1 1 0 0 1-1 .2l-2.3 .1-.5 .3 .4 .3M136 127l-3.3 .3-.5 .3 .4 .3"/>
<path d="M136 130.1l.4 .2-4.2 .3M136 129.5l.4 .2M136 128.9l.4 .2M136 128.3l.4 .2M136 127.6l.4 .3M136 127l.4 .3M136 130.7l.3 .1M136 130.7l-3.4 .3 3.7-.2M136 127h.1M136 128.2v.1M136 128.8v.1M136 129.4v.1"/>
<path d="M136 130v.1M136 130.6v.1M136.2 126.9l-.2 .1M136.3 130.8l-.4 .3h-3.1l-.2-.2M136.4 129.7l-4.2 .3M136.4 129.1l-4.2 .3M136.4 128.5l-4.2 .3M136.4 127.9l-4.2 .3M136.4 127.3l-4.2 .3M136.4 129.8l-.4 .2M136.4 129.2l-.4 .2M136.4 128.6l-.4 .2"/>
<path d="M136.4 128l-.4 .2M136.4 127.4l-.4 .2M136.4 130.4l-.4 .2M136.4 130.4l-4.2 .3M136.4 129.8l-4.2 .3M136.4 129.2l-4.2 .3M136.4 128.6l-4.2 .3M136.4 128l-4.2 .3M136.4 127.4l-4.2 .3M136.4 127.3v.1M136.4 127.9v.1M136.4 128.5v.1"/>
<path d="M136.4 129.1v.1M136.4 129.7v.1M136.4 130.3v.1M137.8 126.9v13.3h17v-13.3M156.1 128.8l.4 .3M156.1 127.1l.4 .2M156.1 130.7l.4 .2M156.1 127h.1M156.2 126.9l-.1 .1M156.5 129.1l-.4 .3 .4 .3M156.5 127.9l-.4 .3 .4 .3M156.5 127.3l-.4 .3 .4 .3"/>
<path d="M156.5 130.3l-.4 .4M156.5 128.5l-.4 .3M156.8 126.9l-.7 .1M158.3 126.9l-2.1 .2M159.9 129.4l-2.3 .2a1.36 1.36 0 0 0-1.5 .4l.4 .3M159.9 130.6l-3.4 .3M159.9 130l-3.4 .3M159.9 128.8l-3.4 .3M159.9 128.2l-3.4 .3M159.9 127.6l-3.4 .3M159.9 127l-3.4 .3M160 130.1l.4 .2-4.2 .3"/>
<path d="M160 129.5l.4 .2M160 128.9l.4 .2M160 128.3l.4 .2M160 127.6l.4 .3M160 127l.4 .3M160 130.7l.2 .1M160 130.7l-3.5 .3 3.7-.2M160 130.1l-3.4 .3M160 129.5l-3.4 .3M160 128.9l-3.4 .3M160 128.3l-3.4 .3M160 127l-3.4 .4"/>
<path d="M160.1 126.9l-.1 .1M160.2 130.8l-.4 .3h-3.1l-.2-.2M160.3 129.7l-4.1 .3M160.3 129.1l-4.1 .3M160.3 128.5l-4.1 .3M160.3 127.9l-4.1 .3M160.3 127.3l-4.1 .3M160.4 129.8l-.4 .3M160.4 129.2l-.4 .3M160.4 128.6l-.4 .3M160.4 128l-.4 .3M160.4 127.4l-.4 .2a1 1 0 0 1-1.1 .2l-2.3 .2"/>
<path d="M160.4 130.4l-.4 .3M160.4 130.4l-4.2 .3M160.4 129.8l-4.2 .3M160.4 129.2l-4.2 .3M160.4 128.6l-4.2 .3M160.4 128l-4.2 .3M160.4 127.4l-4.2 .3M160.4 127.3v.1M160.4 127.9v.1M160.4 128.5v.1M160.4 129.1v.1M160.4 129.7v.1"/>
<path d="M160.4 130.3v.1M206.1 125.6v.1a5.1 5.1 0 0 0 3.4 .2M206.1 125v.1a2.16 2.16 0 0 0 1.9 .3M206.2 125.2l.2 .1a2.53 2.53 0 0 0 1.9 .3M206.2 125.8a4.7 4.7 0 0 0 3.5 .1M206.3 124.8l-.2 .2 .1 .1 .4 .2 1.2 .1M206.5 125.3l-.4 .3a4.1 4.1 0 0 0 3.2 .2M206.6 125.4a1.47 1.47 0 0 0 1.4 .3l.5-.1M209.6 120.6a5.2 5.2 0 0 1 4.1 .2 3.3 3.3 0 0 1-2.7 .5l-.9-.1a.59 .59 0 0 1-.7-.4zM209.7 125.9a5.2 5.2 0 0 1-3.1 .2M210 126a4 4 0 0 1-3.4 .1M210 126a5 5 0 0 1-3.4 .1"/>
<path d="M216.5 127.1v8.4a1.53 1.53 0 0 0 1.3 1.1 27.6 27.6 0 0 0 14.5 0l.4-.2a.98 .98 0 0 0 .7-.8l.1-8.4M220.9 122.3a5.1 5.1 0 0 1 3.6 0v.1a3.9 3.9 0 0 1-3 .3l-.4-.1zM233.3 121.5a6 6 0 0 1 4 .1l.1 .1a4.7 4.7 0 0 1-3.9 .3l-.3-.2z"/>
<circle cx="139.9" cy="116.3" r=".44"/>
<circle cx="143.1" cy="116.3" r=".44"/>
<circle cx="146.3" cy="116.3" r=".44"/>
<circle cx="149.5" cy="116.3" r=".44"/>
<circle cx="152.6" cy="116.3" r=".44"/>
</g>
<g font-size="8.5">
<text x="198.9" y="195.5">A</text>
<text x="227.5" y="195.4">1</text>
<text x="257.6" y="195.4">1</text>
</g>
<g font-size="8.1">
<text x="67.6" y="9.7">2</text>
<text x="207.3" y="9.7">1</text>
<text x="4.4" y="57">B</text>
<text x="270.4" y="57">B</text>
<text x="3.7" y="164.9">A</text>
<text x="269.7" y="164.9">A</text>
<text x="67.6" y="212.2">2</text>
<text x="207.3" y="212.2">1</text>
</g>
<text font-size="5.6" x="200.5" y="172.3">Fatigue fixture assembly</text>
<text font-size="4.9" x="202.2" y="159.3">US FDA &amp; Confluent Medical</text>
<g font-size="3.4">
<text x="197.8" y="166">TITLE:</text>
<text x="198.7" y="188.1">SIZE</text>
<text x="207.5" y="188.1">DWG. NO.</text>
<text x="256.5" y="188.2">REV</text>
<text x="198.8" y="201.7">SCALE: 2:3</text>
<text x="217.7" y="201.8">WEIGHT:</text>
<text x="244.5" y="201.7">SHEET 1 OF 7</text>
</g>
<g font-size="2.5">
<text x="176.7" y="161.3">KIA</text>
<text x="185.9" y="161.4">05/2017</text>
</g>
<text font-size="2.4" x="119.8" y="156.2">UNLESS OTHERWISE SPECIFIED:</text>
<g font-size="2.2">
<text x="119.5" y="161.8">DIMENSIONS ARE IN INCHES</text>
<text x="154.8" y="161.4">DRAWN</text>
<text x="175.4" y="156.6">NAME</text>
<text x="187.9" y="156.7">DATE</text>
<text x="119.5" y="164.4">TOLERANCES:</text>
<text x="119.5" y="167.1">FRACTIONAL</text>
<text x="154.9" y="166.3">CHECKED</text>
<text x="119.5" y="169.7">ANGULAR: MACH</text>
<text x="119.5" y="172.4">TWO PLACE DECIMAL</text>
<text x="142.5" y="169.7">BEND</text>
<text x="154.8" y="171">ENG APPR.</text>
<text x="119.5" y="175">THREE PLACE DECIMAL</text>
<text x="154.9" y="175.7">MFG APPR.</text>
<text x="154.9" y="180.4">Q.A.</text>
<text x="154.9" y="184.6">COMMENTS:</text>
</g>
<text font-size="2.1" x="123.1" y="201.6">DO NOT SCALE DRAWING</text>
<g font-size="2">
<text x="119.2" y="180.6">INTERPRET GEOMETRIC</text>
<text x="119.2" y="183.1">TOLERANCING PER:</text>
<text x="119.1" y="186.7">MATERIAL</text>
</g>
</svg>
